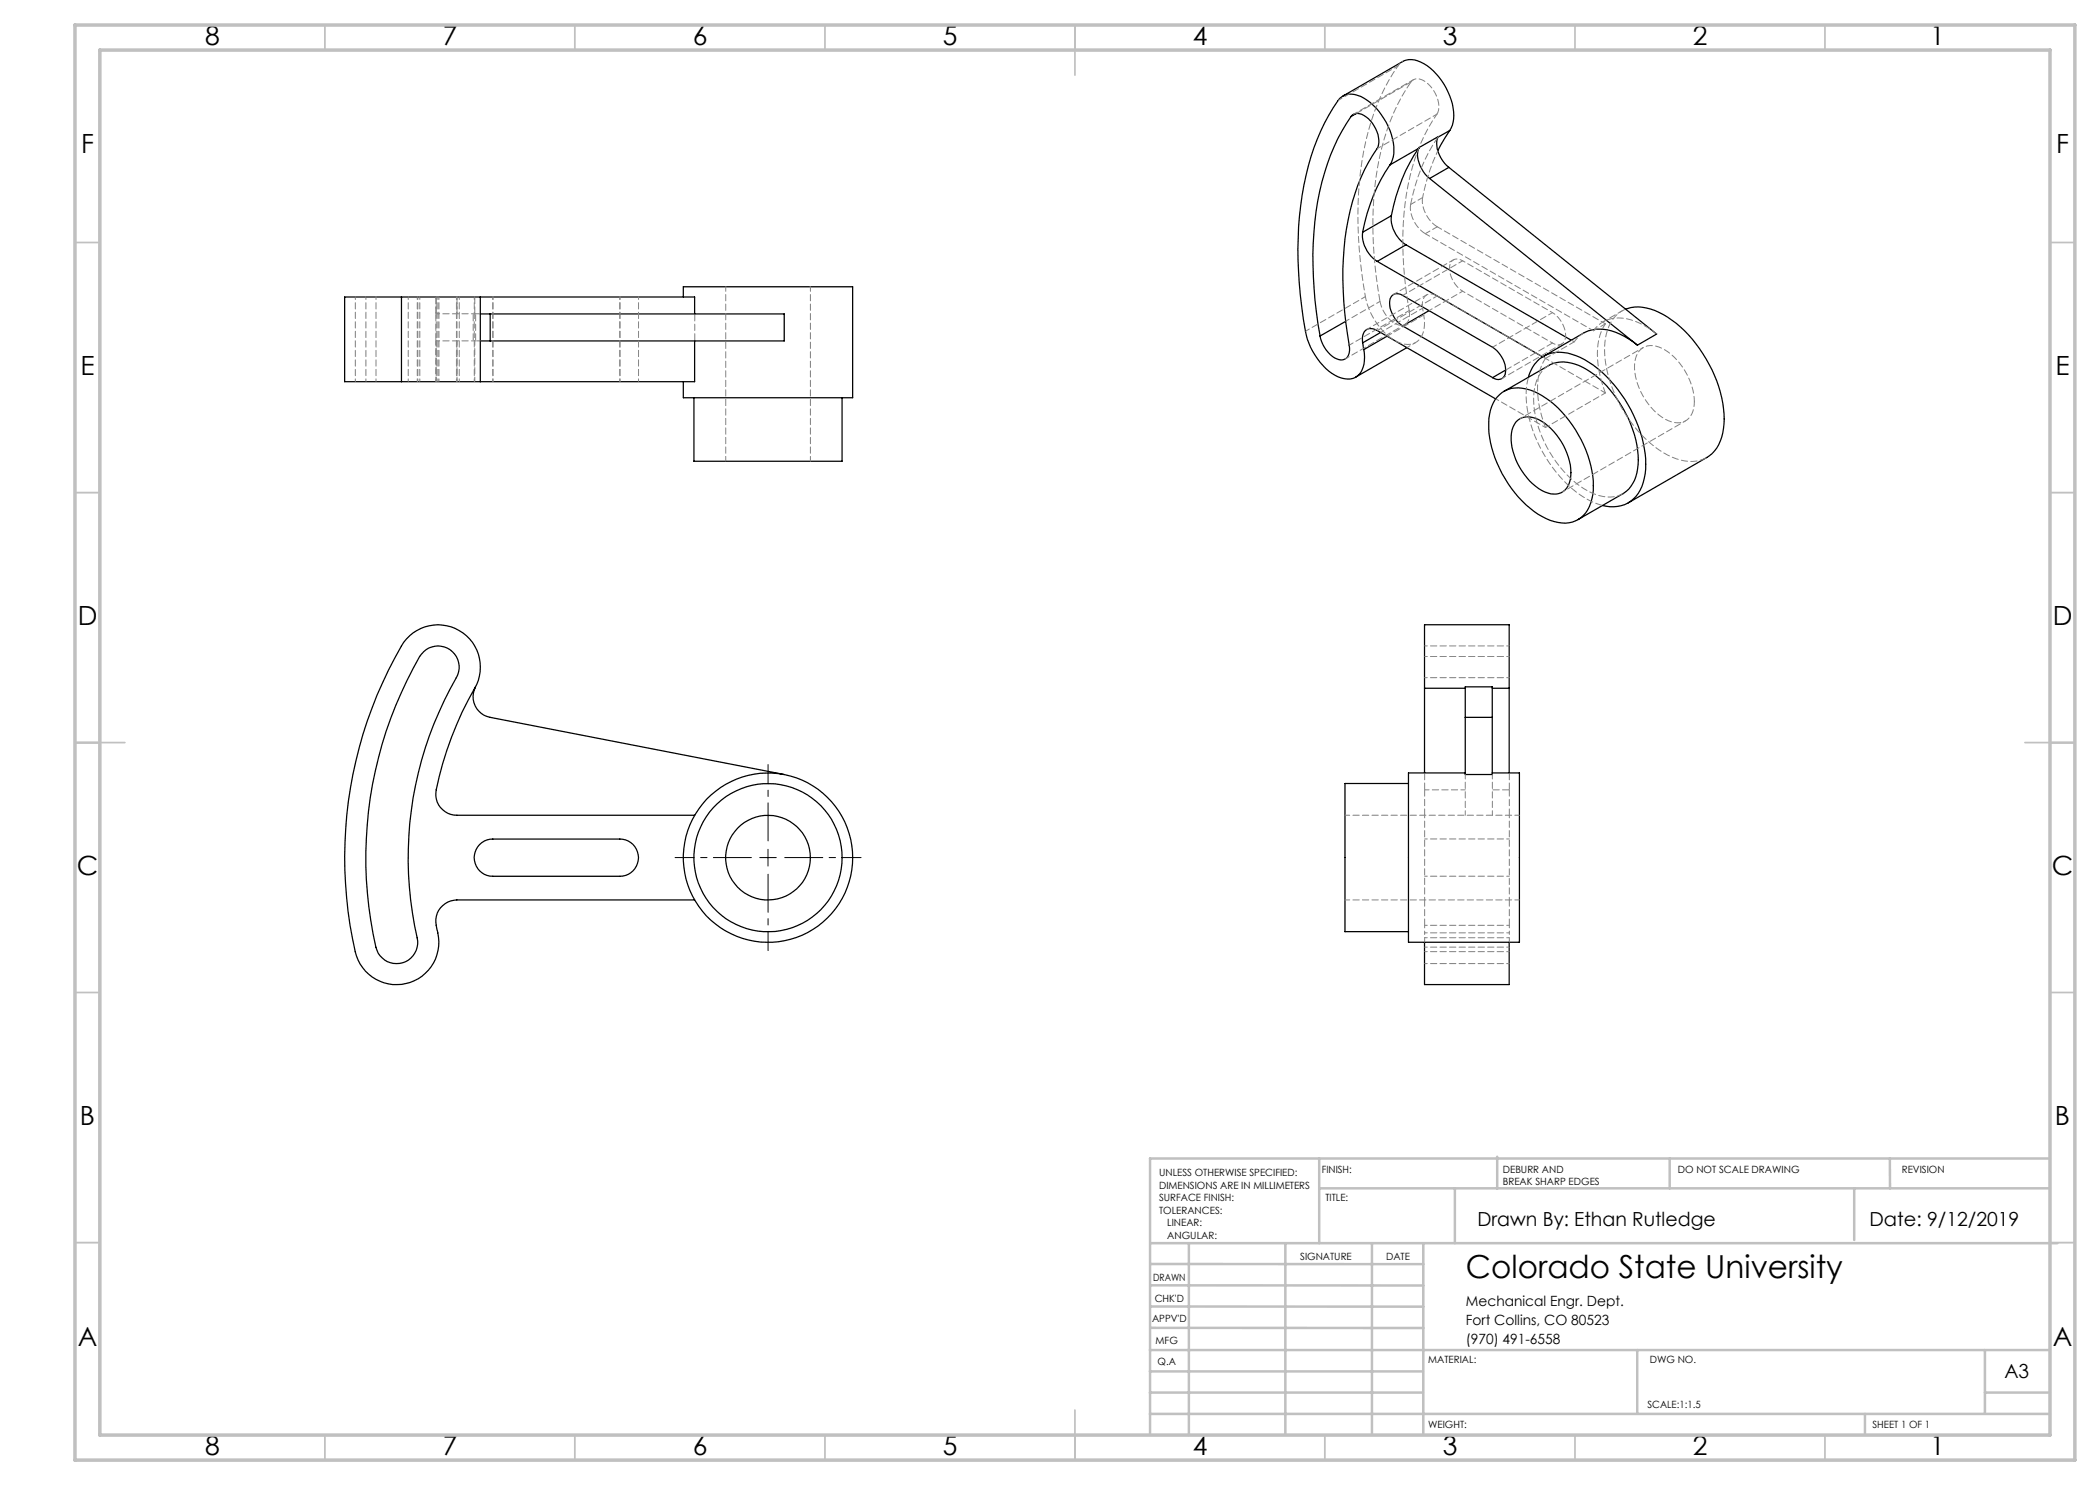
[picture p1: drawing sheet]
<svg xmlns="http://www.w3.org/2000/svg" width="420mm" height="297mm" viewBox="0 0 420 297" stroke-linecap="round" stroke-linejoin="round" font-family="sans-serif">
<path d="M150.3 171.5h-15.3M153.6 168.2v-15.3M153.6 174.8v15.3M156.9 171.5h15.3" fill="none" stroke="#000" stroke-width=".2" stroke-dasharray="15.2 1.3 1.3 1.3" stroke-dashoffset="7.6"/>
<path d="M151.9 171.5h3.4M153.6 169.9v3.3" fill="none" stroke="#000" stroke-width=".2"/>
<g fill="none" stroke="#c0c0c0" stroke-width=".35">
<path d="M65 5v5M115 5v5M165 5v5M215 5v10M265 5v5M315 5v5M365 5v5M15 48.5h5M410 48.5h5M15 98.5h5M410 98.5h5M15 148.5h10"/>
<path d="M405 148.5h10M15 198.5h5M410 198.5h5M15 248.5h5M410 248.5h5M65 287v5M115 287v5M165 287v5M215 282v10M265 287v5M315 287v5M365 287v5"/>
</g>
<g fill="none" stroke="#c0c0c0" stroke-width=".5">
<path d="M263.8 231.7v16.9M263.8 237.7h146.2M291 237.7v10.9M299.4 231.3v6.4M333.9 231.7v6M370.8 237.7v10.3M378 231.7v6M410 231.7h-180v55.2M230.1 248.6h181.4M230.1 257.1h54.6M230.1 252.8h54.6M237.8 248.8v38.2"/>
<path d="M257.1 248.6v38.2M274.4 248.8v38.2M284.7 248.6v38.2M230 278.5h54.6M230 274.3h54.6M230 270h180M230 265.6h54.7M230.1 261.3h54.6M327.4 270v12.8M397 278.5h13M397 270v12.8M230 282.8h180"/>
<path d="M373 282.8v4.2"/>
</g>
<path d="M15 5h400v287h-400zM20 10h390v277h-390z" fill="none" stroke="#c0c0c0" stroke-width=".7"/>
<g fill="none" stroke="#000" stroke-width=".25">
<path d="M268.6 19.2l11.9-6.9a4.2 4.2 0 0 1 4.3 .4 13 13 0 0 1 5.9 11.1 4.6 4.6 0 0 1-.8 2.3M270.2 23.3a2.04 2.04 0 0 1 3 .1 6 6 0 0 1 2.4 6 39.4 39.4 0 0 0-6.6 18.4 76.4 76.4 0 0 0 .9 21.8 1.83 1.83 0 0 1-2.1 2.3 6.1 6.1 0 0 1-3.8-4.7M270.2 23.3a45.8 45.8 0 0 0-7.4 23.2 83.1 83.1 0 0 0 1.2 20.7M271.3 22.7l-1.1 .6M278 33a7.9 7.9 0 0 0 0-6.9 11.8 11.8 0 0 0-6.5-7 3.1 3.1 0 0 0-3.9 1 45.5 45.5 0 0 0-7.5 21 83.1 83.1 0 0 0 1.4 26.8 12.9 12.9 0 0 0 6.2 7.5 3.5 3.5 0 0 0 4.5-.9l.2-.5a7 7 0 0 0 .4-4.1M278 33a34.9 34.9 0 0 0-5.5 13.5M283.7 29.7a34.9 34.9 0 0 0-5.4 13.4M283.7 29.7l-5.7 3.3M283.8 29.5l-.1 .2M283.8 29.5a5.3 5.3 0 0 0 1.2 5.4l.9 .8M283.8 29.5l3.9-2.2a5.1 5.1 0 0 0 1.2 5.3l.9 .9M285.9 35.7l41.6 33.3"/>
<path d="M289.8 33.5l41.5 33.3-3.8 2.2M289.8 33.5l-3.9 2.2M289.9 26.1l-2.4 4.1M289.9 26.1l-2.3 1.3M80.3 59.4h15.8M80.3 59.4h-11.4v16.9h11.4M80.3 59.4v16.9M96.1 59.4v16.9M96.1 59.4h42.8v3.4M136.7 59.4v-2h33.8v22.1h-33.8v-3.2M272.5 46.5a6.5 6.5 0 0 0 2.9 5.8M275.4 52.3l33.1 19.1"/>
<path d="M278.3 43.1a6.5 6.5 0 0 0 2.9 5.9M278.3 43.1l-5.8 3.4M281.2 49l33.1 19M281.2 49l-5.8 3.3M80.3 76.3h15.8M96.1 62.8h1.9M96.1 68.2h1.9M98 62.8v5.4M98 62.8h58.8v5.4h-58.8M138.8 79.5v12.7h29.6v-12.7M138.9 68.2v8.1h-42.8M269.1 64.3l-5.1 2.9"/>
<path d="M272.5 68.6a2.26 2.26 0 0 1 1.3-2.9 2.47 2.47 0 0 1 1.6 .4l23.8 13.7M272.5 68.6l.3 1.3M276.1 66.5l-3.6 2.1M277.4 67.2l-4.6 2.7M280.5 65.2a5.5 5.5 0 0 1-2.5-5.4 1.54 1.54 0 0 1 2.5-.7l18 10.4a5.5 5.5 0 0 1 2.5 5.4 1.56 1.56 0 0 1-2.5 .6M280.5 65.2l18 10.3M281.4 69.5l-10.3 5.9M285.8 62.1l-5.3 3.1M299.4 79.4a5.7 5.7 0 0 1 6.6-1.4 19.7 19.7 0 0 1 10.2 9.9 19.7 19.7 0 0 1 2.4 11.1 6 6 0 0 1-4.8 5.6 10.3 10.3 0 0 1-7.8-3 23.3 23.3 0 0 1-8.3-16.1 8.7 8.7 0 0 1 1.7-6.1zM300.8 78.3l9-5.2a7 7 0 0 1 6.8 .4 22.6 22.6 0 0 1 9.9 12.4 14.7 14.7 0 0 1 .4 10.2 5.5 5.5 0 0 1-2.3 2.6l-9 5.2M301.1 74l-2.6 1.5M305.7 75.5a6.4 6.4 0 0 1 8.7-4.6 20.7 20.7 0 0 1 10.5 8.9 23.4 23.4 0 0 1 4.1 15 7.2 7.2 0 0 1-4.1 6.1l-.7 .2a7.5 7.5 0 0 1-3.7 0"/>
<path d="M325.1 61.8a8.8 8.8 0 0 1 7.5 1.1 26.6 26.6 0 0 1 12 17.7 12.9 12.9 0 0 1-1.2 9 5.9 5.9 0 0 1-2.1 1.9l-15.7 9.1M327.5 69a11.3 11.3 0 0 0-9.2-3l-1.6 .6-8 4.7M303.1 84.5a3.6 3.6 0 0 1 4.6-.6 12.7 12.7 0 0 1 6.4 12 3.4 3.4 0 0 1-5.1 2.5 12.7 12.7 0 0 1-6.7-11.8l.3-1.2zM84.7 130.3a4.2 4.2 0 0 1 5.5-.2 4.2 4.2 0 0 1 1.1 5.4 72.6 72.6 0 0 0-7.8 52.7 4.2 4.2 0 0 1-3.6 4.5 4.2 4.2 0 0 1-4.7-3.3 79.8 79.8 0 0 1 9.1-58.6zM95.1 137.4a4.2 4.2 0 0 0 2.9 6.1l58.8 11.4M284.9 137.7v-12.7h16.9v12.7M284.9 137.7v16.9M284.9 137.7h8.2M298.5 137.7h3.3M301.8 137.7v16.9M281.7 156.7h-12.7v29.6h12.7M293.1 154.6h-11.4v33.9h22.2v-33.9h-5.4"/>
<path d="M293.1 143.5v-6.1h5.4v6.1M293.1 143.5v11.4h5.4v-11.4M293.1 143.5h5.4M95.9 168.9a3.6 3.6 0 0 1 2.7-1.1h25.4a3.7 3.7 0 0 1 3.7 3.7 3.7 3.7 0 0 1-3.7 3.8h-25.4a3.7 3.7 0 0 1-3.5-2.3 3.7 3.7 0 0 1 .8-4.1zM138.9 163.1h-47.5a4.2 4.2 0 0 1-4.2-5.1 70 70 0 0 1 8.2-21.1 8.5 8.5 0 0 0-3.9-11 8.5 8.5 0 0 0-11.2 3.3 84.1 84.1 0 0 0-9 62 8.5 8.5 0 0 0 10.9 5.2 8.5 8.5 0 0 0 5.1-10.9 4.3 4.3 0 0 1 4.1-5.5h47.5M284.9 188.5v8.4h16.9v-8.4"/>
<circle cx="153.6" cy="171.5" r="8.5"/>
<circle cx="153.6" cy="171.5" r="16.9"/>
<circle cx="153.6" cy="171.5" r="14.8"/>
</g>
<g fill="none" stroke="#808080" stroke-width=".2" stroke-dasharray="1.3 .6">
<path d="M287.6 27.4a35 35 0 0 0-5.5 13.5M287.6 27.4h.1M287.7 27.3l-.1 .1M287.5 59.2a1.85 1.85 0 0 0-2.3-.2 1.85 1.85 0 0 0-.7 2.1v.5M87.3 62.8h-.1M87.3 68.2h-.1M95 68.2h.1M95.1 62.8h-.1M301.2 74l9.3-5.4M301.9 158v5M284.9 163v-5M301.9 180v5.1"/>
<path d="M284.9 185.1v-5.1"/>
</g>
<g fill="none" stroke="#808080" stroke-width=".2" stroke-dasharray="1.3 .6" stroke-dashoffset=".4">
<path d="M282.7 16l-12 6.9M267.6 20.1l12-6.9M275.4 29.8l12-7M280.6 59.1l11.9-6.9M285.3 59l-11.9 6.9M290.7 52l-12 6.9M87.2 68.2v8.1M87.3 76.3v-8.1M91.4 68.2v8.1M95 76.3v-8.1M261.1 66.2l12-6.9M269.1 71.8l11.9-6.9"/>
<path d="M269.9 69l11.9-6.9M275.5 66.1l12-6.9M284.8 63a5.5 5.5 0 0 1-1.4 5.3 4 4 0 0 1-4.4-.2 13.3 13.3 0 0 1-5.9-8.8M298.5 69.4l12-6.9M300.4 75.7l12-6.9M309.1 85.5l12-6.9M284.9 158h8.2M293.1 154.9v8.1M298.5 154.9v8.1"/>
</g>
<path d="M87.2 59.4v3.4M91.4 59.4v3.4M87.3 62.8v-3.4M95 62.8v-3.4M284.9 154.6v3.4M298.5 158h3.4M301.9 154.6v3.4" fill="none" stroke="#808080" stroke-width=".2" stroke-dasharray="1.3 .6" stroke-dashoffset="-.1"/>
<path d="M87.2 62.8v5.4M94.6 62.8v5.4M95.1 68.2v-5.4M139 68.2v-5.4M276 60.3a73.8 73.8 0 0 1 .4-30.8 39.8 39.8 0 0 1 5.8-13.1M305.7 75.4a20 20 0 0 0 2.2 13.9 23.9 23.9 0 0 0 10.8 11.2l1.8 .6M325.1 61.8a7 7 0 0 0-4 5.8 23.1 23.1 0 0 0 4.4 15.8 20.4 20.4 0 0 0 10.6 8.6 6.8 6.8 0 0 0 5.3-.5" fill="none" stroke="#808080" stroke-width=".2" stroke-dasharray="1.3 .6" stroke-dashoffset="-.2"/>
<g fill="none" stroke="#808080" stroke-width=".2" stroke-dasharray="1.3 .6" stroke-dashoffset=".7">
<path d="M279.6 13.2l1-.9M73.2 59.4v16.9M81.6 59.4v16.9M87.3 59.4v16.9M94.9 59.4v16.9M292.5 58.2a5.4 5.4 0 0 1-2.5-5.4 1.55 1.55 0 0 1 2.5-.6M71.1 76.3v-16.9M75.2 76.3v-16.9M83.5 76.3v-16.9M83.6 76.3v-16.9M84 76.3v-16.9M87.6 76.3v-16.9"/>
<path d="M87.8 76.3v-16.9M91.3 76.3v-16.9M91.4 76.3v-16.9M91.9 76.3v-16.9M98.6 76.3v-16.9M124 76.3v-16.9M127.7 76.3v-16.9M284.5 61.6l.3 1.4M310.5 62.5a5.4 5.4 0 0 1 2.5 5.5 1.55 1.55 0 0 1-2.5 .6M310.5 62.5l-18-10.3M310.5 68.6l-18-10.4M328.7 69.5l-24.7 14.2"/>
<path d="M312.5 98.4l24.6-14.2M284.9 135.5h17M284.9 131.3h17M301.9 129.2h-17M284.9 180v-17M284.9 175.2h17M284.9 167.8h17M301.9 180v-17M284.9 190.3h17M284.9 186.6h17M284.9 189.4h17M284.9 187.5h17"/>
<path d="M284.9 192.7h17M301.9 185.1h-17"/>
</g>
<path d="M287.6 30.1l-.2 .5a38.3 38.3 0 0 0-2.9 8.9M95.1 62.8h1M96.1 68.2h-1M269.1 64.2l6.9-3.9" fill="none" stroke="#808080" stroke-width=".2" stroke-dasharray="1.3 .6" stroke-dashoffset=".5"/>
<path d="M279.6 13.2a49 49 0 0 0-7.9 25.3 88.4 88.4 0 0 0 1.4 20.8M95 62.8h-7.7M95 68.2h-7.7M281.4 69.5l1.7-1M284.5 61.6l-8.4 4.9M285.8 62.1l6.7-3.9M309.1 85.5l-9.9-5.7" fill="none" stroke="#808080" stroke-width=".2" stroke-dasharray="1.3 .6" stroke-dashoffset=".6"/>
<path d="M145.1 57.3v34.9M281.8 62.1a64.9 64.9 0 0 1 .7-28.6 35.3 35.3 0 0 1 4.9-10.7M309.1 71.7l-.6-.4M314.9 68.4l-.6-.4M316.8 66.6l-1 .7-.9 1.1M318.7 66.1l-33.6-19.4M321.1 64.8l-33.6-19.4M321.1 78.6l-33.6-19.4M324.4 62.2l-3.8 2.2M162.1 92.2v-34.9M269 180h34.9M303.9 163h-34.9" fill="none" stroke="#808080" stroke-width=".2" stroke-dasharray="1.3 .6" stroke-dashoffset=".3"/>
<path d="M284.9 186.6v1.8M301.9 186.6v1.8" fill="none" stroke="#808080" stroke-width=".2" stroke-dasharray="1.3 .6" stroke-dashoffset=".9"/>
<path d="M284.9 185.1v1.5M301.9 185.1v1.5" fill="none" stroke="#808080" stroke-width=".2" stroke-dasharray="1.3 .6" stroke-dashoffset=".8"/>
<path d="M282.2 16.4a2.04 2.04 0 0 1 3 .1 6 6 0 0 1 2.4 6l-.2 .3M271.3 22.7l10.9-6.3M284.5 39.5a6.4 6.4 0 0 0 3 5.9M282.1 40.9a6.4 6.4 0 0 0 3 5.8M281.8 62.1a2.23 2.23 0 0 1-1.2 2.9 4.5 4.5 0 0 1-4-3l-.6-1.7M309.8 73.1a7.1 7.1 0 0 0-3.1 6.3 23 23 0 0 0 10.7 18.7 7.3 7.3 0 0 0 7.2 .6M321.1 78.6a17.3 17.3 0 0 1-.8-12.4l.8-1.4M309.1 85.5a17.3 17.3 0 0 1-.8-12.4l.8-1.4" fill="none" stroke="#808080" stroke-width=".2" stroke-dasharray="1.3 .6" stroke-dashoffset=".1"/>
<path d="M282.1 40.9l2.4-1.4M287.5 45.4l-2.4 1.3M277.4 67.2l7.4-4.2M309.1 71.7l5.8-3.3M318.7 66.1l2.4-1.3M331.3 66.8a11.5 11.5 0 0 0-9.1-3 5.8 5.8 0 0 0-3.5 2.3M338.9 80.3a12.8 12.8 0 0 0-7.1-10.9 3.3 3.3 0 0 0-4.8 3 12.7 12.7 0 0 0 6.7 11.7 3.4 3.4 0 0 0 5.1-3.1l.1-.7" fill="none" stroke="#808080" stroke-width=".2" stroke-dasharray="1.3 .6" stroke-dashoffset=".2"/>
<text font-size="6.3" x="293.2" y="255.5">Colorado State University</text>
<g font-size="5.3">
<text x="41" y="8.9">8</text>
<text x="88.5" y="8.9">7</text>
<text x="138.5" y="8.9">6</text>
<text x="188.5" y="8.9">5</text>
<text x="238.5" y="8.9">4</text>
<text x="288.5" y="8.9">3</text>
<text x="338.5" y="8.9">2</text>
<text x="386" y="8.9">1</text>
<text x="16.2" y="30.7">F</text>
<text x="411.2" y="30.7">F</text>
<text x="16.1" y="74.9">E</text>
<text x="411.1" y="74.9">E</text>
<text x="15.5" y="124.9">D</text>
<text x="410.5" y="124.9">D</text>
<text x="15.4" y="174.9">C</text>
<text x="410.4" y="174.9">C</text>
<text x="16" y="224.9">B</text>
<text x="411" y="224.9">B</text>
<text x="15.5" y="269.2">A</text>
<text x="410.5" y="269.2">A</text>
<text x="41" y="290.9">8</text>
<text x="88.5" y="290.9">7</text>
<text x="138.5" y="290.9">6</text>
<text x="188.5" y="290.9">5</text>
<text x="238.5" y="290.9">4</text>
<text x="288.5" y="290.9">3</text>
<text x="338.5" y="290.9">2</text>
<text x="386" y="290.9">1</text>
</g>
<g font-size="3.9">
<text x="295.5" y="245.2">Drawn By: Ethan Rutledge</text>
<text x="373.9" y="245.2">Date: 9/12/2019</text>
<text x="400.9" y="275.5">A3</text>
</g>
<g font-size="2.8">
<text x="293.2" y="261.1">Mechanical Engr. Dept.</text>
<text x="293.2" y="264.9">Fort Collins, CO 80523</text>
<text x="293.2" y="268.7">(970) 491-6558</text>
</g>
<g font-size="2">
<text x="231.8" y="235.2">UNLESS OTHERWISE SPECIFIED:</text>
<text x="231.8" y="237.7">DIMENSIONS ARE IN MILLIMETERS</text>
<text x="264.4" y="234.6">FINISH:</text>
<text x="300.6" y="234.6">DEBURR AND</text>
<text x="300.6" y="237.1">BREAK SHARP EDGES</text>
<text x="335.6" y="234.6">DO NOT SCALE DRAWING</text>
<text x="380.4" y="234.6">REVISION</text>
<text x="231.8" y="240.2">SURFACE FINISH:</text>
<text x="231.8" y="242.7">TOLERANCES:</text>
<text x="233.4" y="245.2">LINEAR:</text>
<text x="265.1" y="240.2">TITLE:</text>
<text x="233.5" y="247.7">ANGULAR:</text>
<text x="260" y="251.9">SIGNATURE</text>
<text x="277.2" y="251.9">DATE</text>
<text x="230.6" y="256.1">DRAWN</text>
<text x="230.9" y="260.3">CHK'D</text>
<text x="230.4" y="264.4">APPV'D</text>
<text x="231.1" y="268.8">MFG</text>
<text x="231.5" y="273">Q.A</text>
<text x="285.6" y="272.5">MATERIAL:</text>
<text x="330" y="272.5">DWG NO.</text>
<text x="329.5" y="281.7">SCALE:1:1.5</text>
<text x="285.6" y="285.5">WEIGHT:</text>
<text x="374.5" y="285.6">SHEET 1 OF 1</text>
</g>
</svg>
